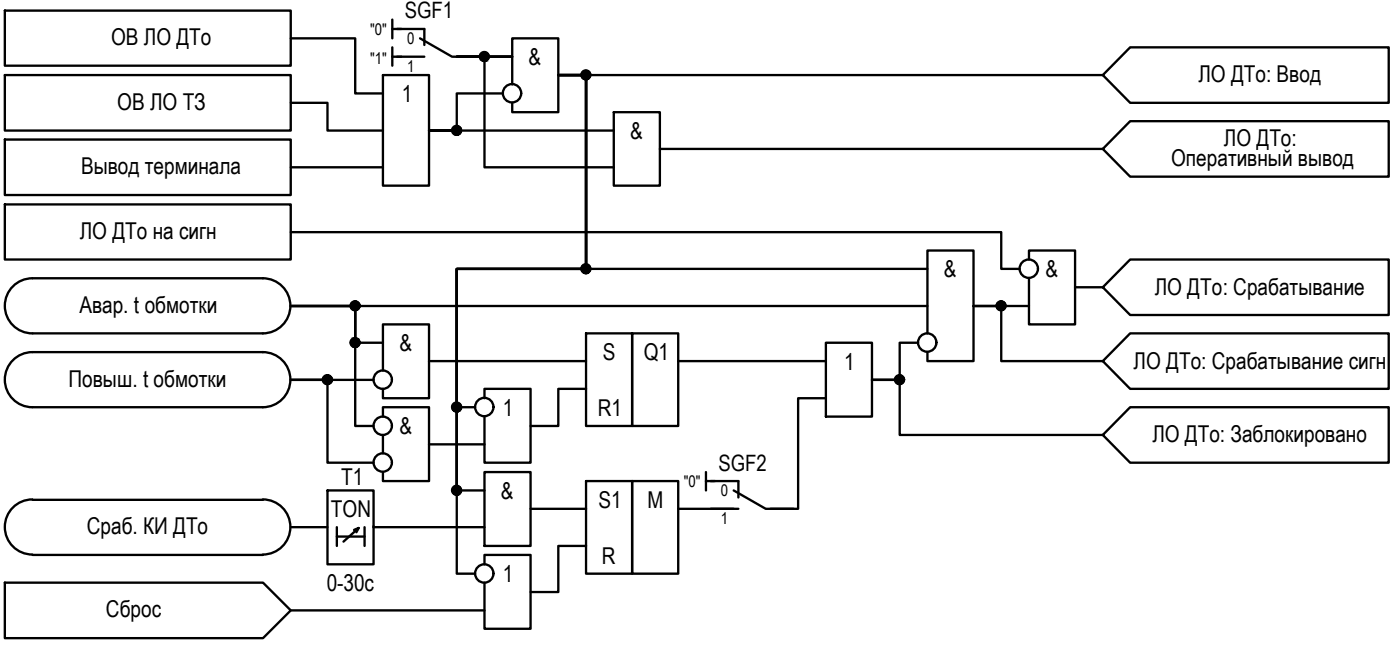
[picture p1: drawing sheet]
<svg xmlns="http://www.w3.org/2000/svg" width="152mm" height="70mm" viewBox="0 0 152 70" stroke-linecap="round" stroke-linejoin="round" font-family="sans-serif">
<!-- layer: TEXT -->
<g fill="none" stroke="#000" stroke-width=".25">
<path d="M.5 1.1h31v6h-31zM.5 8.1h31v6h-31zM.5 15.1h31v6h-31zM122.5 13.1h28v6h-28l-3-3zM122.5 5.1h28v6h-28l-3-3zM.5 22.1h31v6h-31zM3.5 30.1a2.98 2.98 0 0 0-3 3 2.98 2.98 0 0 0 3 3M3.5 38.1a2.98 2.98 0 0 0-3 3 2.98 2.98 0 0 0 3 3M3.5 30.1h25M3.5 36.1h25M3.5 38.1h25M28.5 30.1a2.98 2.98 0 0 1 3 3 2.98 2.98 0 0 1-3 3"/>
<path d="M28.5 38.1a2.98 2.98 0 0 1 3 3 2.98 2.98 0 0 1-3 3M122.5 28.1h28v6h-28l-3-3zM122.5 36.1h28v6h-28l-3-3zM3.5 54.1a2.98 2.98 0 0 0-3 3 2.98 2.98 0 0 0 3 3M3.5 44.1h25M3.5 54.1h25M28.5 54.1a2.98 2.98 0 0 1 3 3 2.98 2.98 0 0 1-3 3M122.5 44.1h28v6h-28l-3-3zM.5 63.1h28l3 3-3 3h-28zM3.5 60.1h25"/>
</g>
<!-- layer: 0 -->
<g fill="none" stroke="#000" stroke-width=".25">
<path d="M31.5 11.1h4v3h6M31.5 4.2h7v5.9h3M31.5 18.1h10M41.5 8.1h5v12h-5zM42.5 2.1v2.1M42.5 5.1v2M42.5 3.1h1M42.5 6.1h1M49.5 6.1h3v12h14M54.5 10.1h-5v4h-3h20M55.5 9.1v-4.9h5v8h-5v-1.1M55.5 6.1h-6h6"/>
<path d="M60.5 8.1h59M66.5 12.2h5v7.9h-5zM71.5 16.1h48M31.5 25.2h77v3.9h2M31.5 33.2h69M41.5 37.1h-3v-3.9h-7h7v12.9h2M46.5 39.1h17M63.5 36.1h5v10h-5zM68.5 36.1h5v10h-5zM73.5 39.1h16M89.5 37.1h5v8h-5zM99.5 37.1h-2v4.1h-3h3v5.9h22"/>
<path d="M100.5 36.1v-9h5v12h-5v-1M100.5 29.1h-37v-21h-3h3v21h-14v15h2M111.5 28.1v-1h5v8h-5v-5M111.5 33.2h-6h3v5.9h11M116.5 31.1h3M31.5 57.1h4M35.5 53.1h5v8h-5zM36.5 57.1v2M36.5 58.1h3M38.4 57.4l.5-.2-1.7 1.5M38.9 57.2l-.3 .5M39.5 57.1v2"/>
<path d="M40.5 57.1h.1M40.5 41.2h-9h4v8.9h5M40.5 57.1h12M41.5 40.1v-5h5v8h-5v-1M41.5 45.1v-1h5v8h-5v-1M41.5 47.1v2M46.5 48.1h6M52.5 43.1v-1h5v8h-5v-5M52.5 51.1h5v8h-5zM52.5 53.1h-3v-24h14v-21h-3h3v21h-14v33.1h2M57.5 55.1h6M63.5 52.1h5v10.1h-5z"/>
<path d="M63.5 42.1h-3v4h-3M63.5 59.1h-3v5h-3M68.5 52.1h5v10.1h-5zM73.5 55.1h6M76.5 51.1v2M76.5 52.1h1M89.5 43.1h-3v12h-3M31.5 66.1h21M52.5 61.1v-1h5v8h-5v-5"/>
<circle cx="49.5" cy="14.1" r=".49"/>
<circle cx="52.5" cy="6.1" r=".49"/>
<circle cx="55.5" cy="10.1" r=".99"/>
<circle cx="63.5" cy="8.1" r=".49"/>
<circle cx="38.5" cy="33.1" r=".49"/>
<circle cx="38.5" cy="37.1" r=".49"/>
<circle cx="63.5" cy="29.1" r=".49"/>
<circle cx="100.5" cy="37.1" r=".99"/>
<circle cx="108.5" cy="33.1" r=".49"/>
<circle cx="111.5" cy="29.1" r=".99"/>
<circle cx="35.5" cy="41.1" r=".49"/>
<circle cx="41.5" cy="41.1" r=".99"/>
<circle cx="41.5" cy="46.1" r=".99"/>
<circle cx="41.5" cy="50.1" r=".99"/>
<circle cx="49.5" cy="53.1" r=".49"/>
<circle cx="49.5" cy="44.1" r=".49"/>
<circle cx="52.5" cy="44.1" r=".99"/>
<circle cx="97.5" cy="41.1" r=".49"/>
<circle cx="52.5" cy="62.1" r=".99"/>
</g>
<g fill="#000" stroke="#000" stroke-width=".11">
<path d="M49.2 13.8h.7zM49.4 13.6h.1zM52.4 6.6h.2zM52.4 5.6h.2zM63.4 7.7h.2zM63.4 8.6h.2zM63.4 7.6h.2zM38.4 33.6h.2zM38.4 37.6h.2zM38.5 32.6h.1zM38.5 36.6h.1zM63.4 28.7h.2z"/>
<path d="M63.4 29.6h.2zM63.4 28.6h.2zM108.3 33.6h.3zM108.4 32.6h.2zM108.4 33.6h.2zM35.4 41.6h.2zM35.4 40.6h.2zM49.4 53.6h.2zM49.4 43.7h.1zM49.4 52.6h.1zM97.1 41.5h.7zM97.2 40.8h.6z"/>
<path d="M97.4 41.6h.2zM97.4 40.6h.2z"/>
<path d="M49.4 13.6h.2zM49.4 13.6h.2z"/>
<path d="M49.4 13.6l.3 .1zM49.3 13.7h.4z"/>
<path d="M49.4 14.6h.2zM49.4 14.6h.1zM49.4 14.6l.1 .1z"/>
<path d="M49.3 13.7h.4zM49.3 13.7h.4z"/>
<path d="M49.3 14.6h.4zM49.3 14.6h.3z"/>
<path d="M49.3 13.7h.5zM49.3 13.7h.5z"/>
<path d="M49.3 14.6h.4zM49.3 14.6h.4z"/>
<path d="M49.2 13.7h.6zM49.2 13.7h.6z"/>
<path d="M49.2 14.6h.6zM49.2 14.6h.5z"/>
<path d="M49.2 13.7l.6 .1zM49.2 13.7l.6 .1z"/>
<path d="M49.2 14.5h.6zM49.2 14.5l.6 .1z"/>
<path d="M49.2 13.8h.7zM49.2 13.8h.7zM49.1 13.8h.8z"/>
<path d="M49.2 14.5h.6zM49.2 14.5h.6z"/>
<path d="M49.1 13.8h.8zM49.1 13.8h.8z"/>
<path d="M49.1 14.4l.8 .1zM49.1 14.4l.8 .1z"/>
<path d="M49.2 14.5h.7zM49.2 14.5h.6z"/>
<path d="M49.1 13.8l.9 .1zM49.1 13.8l.9 .1z"/>
<path d="M49.1 14.4h.8zM49.1 14.4h.8z"/>
<path d="M49.1 13.9h.9zM49.1 13.9h.9z"/>
<path d="M49 13.9l1 .1zM49 13.9l1 .1z"/>
<path d="M49 14l1 .1v-.1zM49 14l1 .1h-1z"/>
<path d="M49 14.3h1zM49 14.3h1z"/>
<path d="M49 14.3l1 .1zM49 14.3l1 .1z"/>
<path d="M49.1 14.4h.9zM49.1 14.4h.8z"/>
<path d="M49 14.1h1zM49 14.1h1z"/>
<path d="M49 14.1h1zM49 14.1h1z"/>
<path d="M49 14.1l1 .1zM49 14.1l1 .1z"/>
<path d="M49 14.2h1zM49 14.2h1z"/>
<path d="M49 14.2h1zM49 14.2l1 .1z"/>
<path d="M52.4 5.6h.2zM52.4 5.6h.2z"/>
<path d="M52.4 6.7h.2zM52.4 6.6l.2 .1z"/>
<path d="M52.4 5.6l.3 .1zM52.4 5.6l.3 .1z"/>
<path d="M52.3 5.7h.4zM52.3 5.7h.4z"/>
<path d="M52.3 6.6h.4zM52.3 6.6h.3z"/>
<path d="M52.3 5.7h.5zM52.3 5.7h.5z"/>
<path d="M52.3 6.6h.4zM52.3 6.6h.4z"/>
<path d="M52.3 5.7h.5zM52.2 5.7h.6z"/>
<path d="M52.3 6.6h.5zM52.3 6.6h.4z"/>
<path d="M52.2 5.7l.6 .1zM52.2 5.8h.6z"/>
<path d="M52.2 6.5h.6zM52.2 6.5l.6 .1z"/>
<path d="M52.2 5.8h.6zM52.2 5.8h.6z"/>
<path d="M52.1 5.8h.8zM52.1 5.8h.8z"/>
<path d="M52.1 6.5h.7zM52.1 6.5h.7z"/>
<path d="M52.2 6.5h.6zM52.2 6.5h.6z"/>
<path d="M52.1 5.8h.8zM52.1 5.8h.8z"/>
<path d="M52.1 6.4h.8zM52.1 6.4l.7 .1z"/>
<path d="M52.1 5.8l.8 .1zM52.1 5.8l.8 .1z"/>
<path d="M52 5.9h1zM52 5.9h1z"/>
<path d="M52 6.4h.9zM52 6.4h.9z"/>
<path d="M52.1 6.4h.8zM52.1 6.4h.8z"/>
<path d="M52 5.9l1 .1v-.1zM52 5.9l1 .1h-1z"/>
<path d="M52 6l1 .1zM52 6l1 .1z"/>
<path d="M52 6.3h1zM52 6.3h1z"/>
<path d="M52 6.3h1zM52 6.3l.9 .1z"/>
<path d="M52 6.1h1zM52 6.1h1z"/>
<path d="M52 6.1h1zM52 6.1h1z"/>
<path d="M52 6.1l1 .1zM52 6.1l1 .1z"/>
<path d="M52 6.2h1zM52 6.2h1z"/>
<path d="M52 6.2h1zM52 6.2l1 .1z"/>
<path d="M63.4 8.6h.2zM63.4 8.6h.2z"/>
<path d="M63.4 7.6l.2 .1zM63.4 7.6l.2 .1zM63.3 7.7h.3z"/>
<path d="M63.3 7.7h.4zM63.3 7.7h.4z"/>
<path d="M63.3 8.6h.3zM63.3 8.6h.3z"/>
<path d="M63.3 7.7h.5zM63.3 7.7h.5z"/>
<path d="M63.3 8.6h.4zM63.3 8.6h.3z"/>
<path d="M63.3 7.7h.5zM63.2 7.7h.6z"/>
<path d="M63.3 8.6h.5zM63.3 8.6h.4z"/>
<path d="M63.2 7.7l.6 .1zM63.2 7.7l.6 .1z"/>
<path d="M63.2 7.8h.7zM63.2 7.8h.7z"/>
<path d="M63.2 8.5l.6 .1zM63.2 8.5l.6 .1z"/>
<path d="M63.2 8.6h.6zM63.2 8.6h.6z"/>
<path d="M63.1 7.8h.8zM63.1 7.8h.8z"/>
<path d="M63.1 8.5h.8zM63.1 8.5h.7z"/>
<path d="M63.1 7.8l.8 .1zM63.1 7.8l.8 .1z"/>
<path d="M63.1 8.4h.8zM63.1 8.4l.8 .1z"/>
<path d="M63.1 7.9h.8zM63.1 7.9h.8z"/>
<path d="M63.1 7.9l.9 .1zM63.1 7.9l.9 .1z"/>
<path d="M63.1 8.3l.8 .1zM63.1 8.3l.8 .1z"/>
<path d="M63.1 8.4h.8zM63.1 8.4h.8z"/>
<path d="M63.1 8h.9zM63.1 8h.9z"/>
<path d="M63 8h1zM63 8h1z"/>
<path d="M63 8l1 .1zM63 8l1 .1z"/>
<path d="M63 8.1h1zM63 8.1h1z"/>
<path d="M63 8.2h1zM63 8.2h1z"/>
<path d="M63 8.2l1 .1zM63 8.2l1 .1z"/>
<path d="M63 8.3h1zM63 8.3h1z"/>
<path d="M63.1 8.3h.9zM63.1 8.3h.8z"/>
<path d="M63 8.1h1zM63 8.1l1 .1z"/>
<path d="M38.4 33.6h.2zM38.5 33.6h.1z"/>
<path d="M38.4 37.6h.2zM38.5 37.6h.1z"/>
<path d="M38.5 32.6h.1zM38.4 32.6h.2z"/>
<path d="M38.5 36.6l.1 .1zM38.5 36.6l.1 .1z"/>
<path d="M38.4 32.6h.3zM38.3 32.6h.4z"/>
<path d="M38.4 36.7h.3zM38.3 36.7h.4z"/>
<path d="M38.3 32.6l.4 .1zM38.3 32.6l.4 .1z"/>
<path d="M38.3 33.6h.4zM38.3 33.6h.3z"/>
<path d="M38.3 36.7h.4zM38.3 36.7h.4z"/>
<path d="M38.3 37.6h.4zM38.3 37.6h.3z"/>
<path d="M38.3 32.7h.5zM38.2 32.7h.6z"/>
<path d="M38.3 33.6h.4zM38.3 33.6h.4z"/>
<path d="M38.3 36.7h.5zM38.3 36.7h.5z"/>
<path d="M38.3 37.6h.4zM38.3 37.6h.4z"/>
<path d="M38.2 32.7h.6zM38.2 32.7h.6z"/>
<path d="M38.2 33.6h.6zM38.2 33.6h.5z"/>
<path d="M38.2 36.7h.6zM38.2 36.7h.6z"/>
<path d="M38.2 37.6h.6zM38.2 37.6h.5z"/>
<path d="M38.2 32.7l.6 .1zM38.2 32.7l.6 .1z"/>
<path d="M38.2 33.5h.6zM38.2 33.5l.6 .1z"/>
<path d="M38.2 36.7l.6 .1zM38.2 36.7l.6 .1z"/>
<path d="M38.2 37.6h.6zM38.2 37.6h.6z"/>
<path d="M38.2 32.8h.7zM38.2 32.8h.7z"/>
<path d="M38.2 33.5h.6zM38.2 33.5h.6z"/>
<path d="M38.2 36.8h.7zM38.2 36.8h.7z"/>
<path d="M38.2 37.5h.6zM38.2 37.5l.6 .1z"/>
<path d="M38.2 32.8h.7zM38.2 32.8h.7z"/>
<path d="M38.1 32.8l.8 .1zM38.1 32.8l.8 .1z"/>
<path d="M38.1 33.4l.8 .1zM38.1 33.4l.8 .1z"/>
<path d="M38.2 33.5h.7zM38.2 33.5h.6z"/>
<path d="M38.2 36.8h.7zM38.2 36.8h.7z"/>
<path d="M38.1 36.8l.8 .1zM38.1 36.8l.8 .1z"/>
<path d="M38.1 37.4l.8 .1zM38.1 37.4l.8 .1z"/>
<path d="M38.2 37.5h.7zM38.2 37.5h.6z"/>
<path d="M38.1 32.9h.9zM38.1 32.9h.9z"/>
<path d="M38.1 33.4h.8zM38.1 33.4h.8z"/>
<path d="M38.1 36.9h.9zM38.1 36.9h.9z"/>
<path d="M38.1 37.4h.8zM38.1 37.4h.8z"/>
<path d="M38.1 32.9h.9zM38.1 32.9h.9z"/>
<path d="M38 32.9l1 .1zM38 32.9l1 .1z"/>
<path d="M38 33.3l1 .1zM38 33.3l1 .1z"/>
<path d="M38.1 33.4h.9zM38.1 33.4h.8z"/>
<path d="M38.1 36.9l.9 .1zM38.1 36.9l.9 .1z"/>
<path d="M38 37h1zM38 37h1z"/>
<path d="M38 37.3h1zM38 37.3h1z"/>
<path d="M38.1 37.3h.9zM38.1 37.3l.8 .1z"/>
<path d="M38 33h1zM38 33h1z"/>
<path d="M38 33l1 .1zM38 33l1 .1z"/>
<path d="M38 33.1l1 .1v-.1zM38 33.1l1 .1h-1z"/>
<path d="M38 33.2h1zM38 33.2h1z"/>
<path d="M38 33.2h1zM38 33.2h1z"/>
<path d="M38 33.2l1 .1zM38 33.2l1 .1z"/>
<path d="M38 33.3h1zM38 33.3h1z"/>
<path d="M38 37h1zM38 37h1z"/>
<path d="M38 37l1 .1zM38 37l1 .1z"/>
<path d="M38 37.1h1zM38 37.1h1z"/>
<path d="M38 37.1l1 .1zM38 37.1l1 .1z"/>
<path d="M38 37.2h1zM38 37.2h1z"/>
<path d="M38 37.2l1 .1zM38 37.2l1 .1z"/>
<path d="M38 37.3h1zM38 37.3h1z"/>
<path d="M63.4 29.6h.2zM63.4 29.6h.2z"/>
<path d="M63.4 28.6l.2 .1zM63.4 28.6l.2 .1zM63.3 28.7h.3z"/>
<path d="M63.3 28.7h.4zM63.3 28.7h.4z"/>
<path d="M63.3 29.6h.3zM63.3 29.6h.3z"/>
<path d="M63.3 28.7h.5zM63.3 28.7h.5z"/>
<path d="M63.3 29.6h.4zM63.3 29.6h.3z"/>
<path d="M63.3 28.7h.5zM63.2 28.7h.6z"/>
<path d="M63.3 29.6h.5zM63.3 29.6h.4z"/>
<path d="M63.2 28.7h.6zM63.2 28.7h.6z"/>
<path d="M63.2 28.7l.7 .1zM63.2 28.7l.7 .1z"/>
<path d="M63.2 29.5l.6 .1zM63.2 29.5l.6 .1z"/>
<path d="M63.2 29.6h.6zM63.2 29.6h.6z"/>
<path d="M63.1 28.8h.8zM63.1 28.8h.8z"/>
<path d="M63.1 29.5h.8zM63.1 29.5h.7z"/>
<path d="M63.1 28.8l.8 .1zM63.1 28.8l.8 .1z"/>
<path d="M63.1 29.4h.8zM63.1 29.4l.8 .1z"/>
<path d="M63.1 28.9h.8zM63.1 28.9h.8z"/>
<path d="M63.1 28.9l.9 .1zM63.1 28.9l.9 .1z"/>
<path d="M63.1 29.3l.8 .1zM63.1 29.3l.8 .1z"/>
<path d="M63.1 29.4h.8zM63.1 29.4h.8z"/>
<path d="M63.1 29h.9zM63.1 29h.9z"/>
<path d="M63 29h1zM63 29h1z"/>
<path d="M63 29l1 .1zM63 29l1 .1z"/>
<path d="M63 29.1h1zM63 29.1h1z"/>
<path d="M63 29.2h1zM63 29.2h1z"/>
<path d="M63 29.2l1 .1zM63 29.2l1 .1z"/>
<path d="M63 29.3h1zM63 29.3h1z"/>
<path d="M63.1 29.3h.9zM63.1 29.3h.8z"/>
<path d="M63 29.1h1zM63 29.1l1 .1z"/>
<path d="M108.4 33.6h.2zM108.4 33.6h.2z"/>
<path d="M108.4 32.6h.2zM108.4 32.6h.2zM108.3 32.6h.3z"/>
<path d="M108.3 32.6l.4 .1zM108.3 32.6l.4 .1z"/>
<path d="M108.3 32.7h.5zM108.3 32.7h.5z"/>
<path d="M108.3 33.6h.4zM108.3 33.6h.3zM108.3 33.6h.3z"/>
<path d="M108.3 32.7h.5zM108.3 32.7h.5z"/>
<path d="M108.3 33.6h.5zM108.3 33.6h.4z"/>
<path d="M108.2 32.7l.6 .1zM108.2 32.7l.6 .1z"/>
<path d="M108.2 32.8h.7zM108.1 32.8h.8z"/>
<path d="M108.2 33.5h.6zM108.2 33.5h.6z"/>
<path d="M108.2 33.5h.6zM108.2 33.5l.6 .1z"/>
<path d="M108.1 32.8h.8zM108.1 32.8h.8z"/>
<path d="M108.1 33.5h.8zM108.1 33.5h.7z"/>
<path d="M108.1 32.8l.8 .1zM108.1 32.8l.8 .1z"/>
<path d="M108.1 33.4h.8zM108.1 33.4l.8 .1z"/>
<path d="M108.1 32.9h.8zM108.1 32.9h.8z"/>
<path d="M108.1 32.9h.9zM108.1 32.9h.9z"/>
<path d="M108.1 33.4h.8zM108.1 33.4h.8z"/>
<path d="M108.1 33.4h.8zM108.1 33.4h.8z"/>
<path d="M108.1 32.9l.9 .1zM108.1 32.9l.9 .1z"/>
<path d="M108 33h1zM108 33h1z"/>
<path d="M108 33l1 .1zM108 33l1 .1z"/>
<path d="M108 33.1l1 .1v-.1zM108 33.1l1 .1h-1z"/>
<path d="M108 33.2h1zM108 33.2h1z"/>
<path d="M108 33.2l1 .1zM108 33.2l1 .1z"/>
<path d="M108 33.3h1zM108 33.3h1z"/>
<path d="M108.1 33.3h.9zM108.1 33.3l.8 .1z"/>
<path d="M108 33.2h1zM108 33.2h1z"/>
<path d="M35.4 41.6h.2zM35.4 41.6h.2z"/>
<path d="M35.4 40.6h.2zM35.4 40.6h.2z"/>
<path d="M35.4 40.6h.3zM35.4 40.6h.3z"/>
<path d="M35.4 40.6l.3 .1zM35.4 40.6l.3 .1z"/>
<path d="M35.4 41.6h.3zM35.4 41.6h.2z"/>
<path d="M35.3 40.7h.4zM35.2 40.7h.5z"/>
<path d="M35.3 41.6h.4zM35.3 41.6h.4z"/>
<path d="M35.2 40.7h.6zM35.2 40.7h.6z"/>
<path d="M35.2 41.6h.5zM35.2 41.6h.5z"/>
<path d="M35.2 40.7l.6 .1zM35.2 40.7l.6 .1z"/>
<path d="M35.2 41.5h.6zM35.2 41.5l.5 .1z"/>
<path d="M35.2 40.8h.7zM35.2 40.8h.7z"/>
<path d="M35.2 41.5h.6zM35.2 41.5h.6z"/>
<path d="M35.2 40.8h.7zM35.2 40.8h.7z"/>
<path d="M35.2 41.5h.7zM35.2 41.5h.6z"/>
<path d="M35.1 40.8l.8 .1zM35.1 40.8l.8 .1z"/>
<path d="M35.1 40.9h.9zM35.1 40.9h.9z"/>
<path d="M35.1 41.4h.8zM35.1 41.4h.8z"/>
<path d="M35.1 41.4h.8zM35.1 41.4l.8 .1z"/>
<path d="M35.1 40.9h.9zM35 40.9h1z"/>
<path d="M35 40.9l1 .1zM35 40.9l1 .1z"/>
<path d="M35 41.3l1 .1zM35 41.3l1 .1z"/>
<path d="M35.1 41.4h.9zM35.1 41.4h.8z"/>
<path d="M35 41h1zM35 41h1z"/>
<path d="M35 41l1 .1zM35 41l1 .1z"/>
<path d="M35 41.1l1 .1v-.1zM35 41.1l1 .1h-1z"/>
<path d="M35 41.2h1zM35 41.2h1z"/>
<path d="M35 41.2h1zM35 41.2h1z"/>
<path d="M35 41.2l1 .1zM35 41.2l1 .1z"/>
<path d="M35 41.3h1zM35 41.3h1z"/>
<path d="M49.4 44.6h.1zM49.4 44.6h.1zM49.4 44.6h.2z"/>
<path d="M49.4 53.6h.1zM49.4 53.6h.1z"/>
<path d="M49.4 43.7h.2zM49.4 43.7h.2z"/>
<path d="M49.4 43.7h.3zM49.3 43.7h.4z"/>
<path d="M49.4 52.6h.2zM49.4 52.6h.2z"/>
<path d="M49.4 52.6l.3 .1zM49.3 52.7h.4z"/>
<path d="M49.3 43.7h.4zM49.3 43.7h.4z"/>
<path d="M49.3 44.6h.4zM49.3 44.6h.3z"/>
<path d="M49.3 52.7h.4zM49.3 52.7h.4z"/>
<path d="M49.3 53.6h.4zM49.3 53.6h.3z"/>
<path d="M49.3 43.7h.5zM49.2 43.7h.6z"/>
<path d="M49.3 44.6h.4zM49.3 44.6h.4z"/>
<path d="M49.3 52.7h.5zM49.3 52.7h.5z"/>
<path d="M49.3 53.6h.4zM49.3 53.6h.4z"/>
<path d="M49.2 43.7h.6zM49.2 43.7h.6z"/>
<path d="M49.2 44.6h.6zM49.2 44.6h.5z"/>
<path d="M49.2 52.7h.6zM49.2 52.7h.6z"/>
<path d="M49.2 53.6h.6zM49.2 53.6h.5z"/>
<path d="M49.2 43.7h.6zM49.2 43.7h.6z"/>
<path d="M49.2 44.5h.6zM49.2 44.5l.6 .1z"/>
<path d="M49.2 52.7l.6 .1zM49.2 52.7l.6 .1z"/>
<path d="M49.2 53.6h.6zM49.2 53.6h.6z"/>
<path d="M49.2 43.7l.7 .1zM49.2 43.7l.7 .1z"/>
<path d="M49.2 44.5h.6zM49.2 44.5h.7z"/>
<path d="M49.2 44.5h.6zM49.2 44.5h.6z"/>
<path d="M49.2 52.8h.7zM49.2 52.8h.7z"/>
<path d="M49.2 53.5h.6zM49.2 53.5l.6 .1z"/>
<path d="M49.2 43.8h.7zM49.2 43.8h.7z"/>
<path d="M49.1 43.8l.8 .1zM49.1 43.8l.8 .1z"/>
<path d="M49.1 44.5h.8zM49.1 44.5h.8z"/>
<path d="M49.2 52.8h.7zM49.2 52.8h.7z"/>
<path d="M49.1 52.8l.8 .1zM49.1 52.8l.8 .1z"/>
<path d="M49.1 53.4l.8 .1zM49.1 53.4l.8 .1z"/>
<path d="M49.2 53.5h.7zM49.2 53.5h.6z"/>
<path d="M49.1 43.9h.9zM49.1 43.9h.9z"/>
<path d="M49.1 44.4h.8zM49.1 44.4l.8 .1z"/>
<path d="M49.1 52.9h.9zM49.1 52.9h.9z"/>
<path d="M49.1 53.4h.8zM49.1 53.4h.8z"/>
<path d="M49.1 43.9h.9zM49.1 43.9h.9z"/>
<path d="M49 43.9l1 .1zM49 43.9l1 .1z"/>
<path d="M49 44h1zM49 44h1z"/>
<path d="M49 44.3h1zM49 44.3h1z"/>
<path d="M49 44.3l1 .1zM49 44.3l1 .1z"/>
<path d="M49.1 44.4h.9zM49.1 44.4h.8z"/>
<path d="M49.1 52.9l.9 .1zM49.1 52.9l.9 .1z"/>
<path d="M49 53h1zM49 53h1z"/>
<path d="M49 53h1zM49 53h1z"/>
<path d="M49 53.3h1zM49 53.3h1z"/>
<path d="M49 53.3h1zM49 53.3h1z"/>
<path d="M49.1 53.3h.9zM49.1 53.3l.8 .1z"/>
<path d="M49 44l1 .1zM49 44.1h1z"/>
<path d="M49 44.1h1zM49 44.1h1z"/>
<path d="M49 44.1l1 .1zM49 44.1l1 .1z"/>
<path d="M49 44.2h1zM49 44.2h1h-1z"/>
<path d="M49 44.2h1zM49 44.2l1 .1z"/>
<path d="M49 53l1 .1zM49 53.1h1z"/>
<path d="M49 53.1h1zM49 53.1h1z"/>
<path d="M49 53.1l1 .1zM49 53.1l1 .1z"/>
<path d="M49 53.2h1zM49 53.2h1z"/>
<path d="M49 53.2h1zM49 53.2l1 .1z"/>
<path d="M97.4 41.6h.2zM97.4 41.6h.2z"/>
<path d="M97.4 40.6h.2zM97.4 40.6h.2z"/>
<path d="M97.4 40.6h.3zM97.3 40.6h.4z"/>
<path d="M97.3 40.6l.4 .1zM97.3 40.7h.4z"/>
<path d="M97.3 41.6h.4zM97.3 41.6h.3z"/>
<path d="M97.3 40.7h.5zM97.3 40.7h.5z"/>
<path d="M97.3 41.6h.4zM97.3 41.6h.4z"/>
<path d="M97.3 40.7h.5zM97.3 40.7h.5z"/>
<path d="M97.3 41.6h.5zM97.3 41.6h.4z"/>
<path d="M97.2 40.7l.6 .1zM97.2 40.7l.6 .1zM97.1 40.8h.7z"/>
<path d="M97.2 41.5h.6zM97.2 41.5l.6 .1z"/>
<path d="M97.1 40.8h.8zM97.1 40.8h.8z"/>
<path d="M97.2 41.5h.6zM97.2 41.5h.6z"/>
<path d="M97.1 40.8l.8 .1zM97.1 40.8l.8 .1z"/>
<path d="M97.1 41.4h.8zM97.1 41.4l.7 .1zM97.1 41.5h.7z"/>
<path d="M97.1 40.9h.8zM97.1 40.9h.8z"/>
<path d="M97 40.9h1zM97 40.9h1z"/>
<path d="M97 41.4h.9zM97 41.4h.9z"/>
<path d="M97.1 41.4h.8zM97.1 41.4h.8z"/>
<path d="M97 40.9l1 .1zM97 40.9l1 .1z"/>
<path d="M97 41h1zM97 41h1z"/>
<path d="M97 41l1 .1zM97 41l1 .1z"/>
<path d="M97 41.2l1 .1zM97 41.2l1 .1z"/>
<path d="M97 41.3h1zM97 41.3h1z"/>
<path d="M97 41.3h1zM97 41.3l.9 .1z"/>
<path d="M97 41.1l1 .1v-.1zM97 41.1l1 .1h-1z"/>
<path d="M97 41.2h1zM97 41.2h1z"/>
<path d="M97 41.2h1zM97 41.2h1z"/>
</g>
<path d="M43 3.1h3v1.8M43 6.1h3M45.5 4.2l3.5 1.9h3M77 52.1h3v1.8M77 55.1h3M79.5 53.1l3.5 2h3" fill="none" stroke="#000" stroke-width=".25"/>
<g font-size="2.5">
<text x="12" y="4.9">ОВ ЛО ДТо</text>
<text x="12.7" y="11.9">ОВ ЛО ТЗ</text>
<text x="43.5" y="11.1">1</text>
<text x="57.3" y="7">&amp;</text>
<text x="129.9" y="8.9">ЛО ДТо: Ввод</text>
<text x="68.3" y="15">&amp;</text>
<text x="126.9" y="18">Оперативный вывод</text>
<text x="132.6" y="15.8">ЛО ДТо:</text>
<text x="8.8" y="18.9">Вывод терминала</text>
<text x="8.7" y="25.9">ЛО ДТо на сигн</text>
<text x="8.6" y="33.9">Авар. t обмотки</text>
<text x="102.3" y="30">&amp;</text>
<text x="113.3" y="30">&amp;</text>
<text x="125.2" y="31.9">ЛО ДТо: Срабатывание</text>
<text x="7.4" y="41.9">Повыш. t обмотки</text>
<text x="43.3" y="38">&amp;</text>
<text x="65.3" y="39">S</text>
<text x="69.8" y="39">Q1</text>
<text x="91.5" y="40.1">1</text>
<text x="122.9" y="39.9">ЛО ДТо: Срабатывание сигн</text>
<text x="43.3" y="47">&amp;</text>
<text x="54.5" y="45">1</text>
<text x="64.8" y="45">R1</text>
<text x="124.9" y="47.9">ЛО ДТо: Заблокировано</text>
<text x="37" y="52.5">T1</text>
<text x="9.4" y="57.9">Сраб. КИ ДТо</text>
<text x="35.9" y="56">TON</text>
<text x="54.3" y="54">&amp;</text>
<text x="64.9" y="55">S1</text>
<text x="70.2" y="55">М</text>
<text x="35.4" y="64">0-30с</text>
<text x="54.5" y="63">1</text>
<text x="65.2" y="61.1">R</text>
<text x="11.5" y="66.9">Сброс</text>
</g>
<g font-size="2.4">
<text x="43.9" y="2">SGF1</text>
<text x="77.9" y="51">SGF2</text>
</g>
<g font-size="1.7">
<text x="40.1" y="3.8">&quot;0&quot;</text>
<text x="44.1" y="4.7">0</text>
<text x="40.1" y="6.9">&quot;1&quot;</text>
<text x="44.1" y="7.8">1</text>
<text x="74.1" y="52.8">&quot;0&quot;</text>
<text x="78.1" y="53.8">0</text>
<text x="78.1" y="56.8">1</text>
</g>
</svg>
